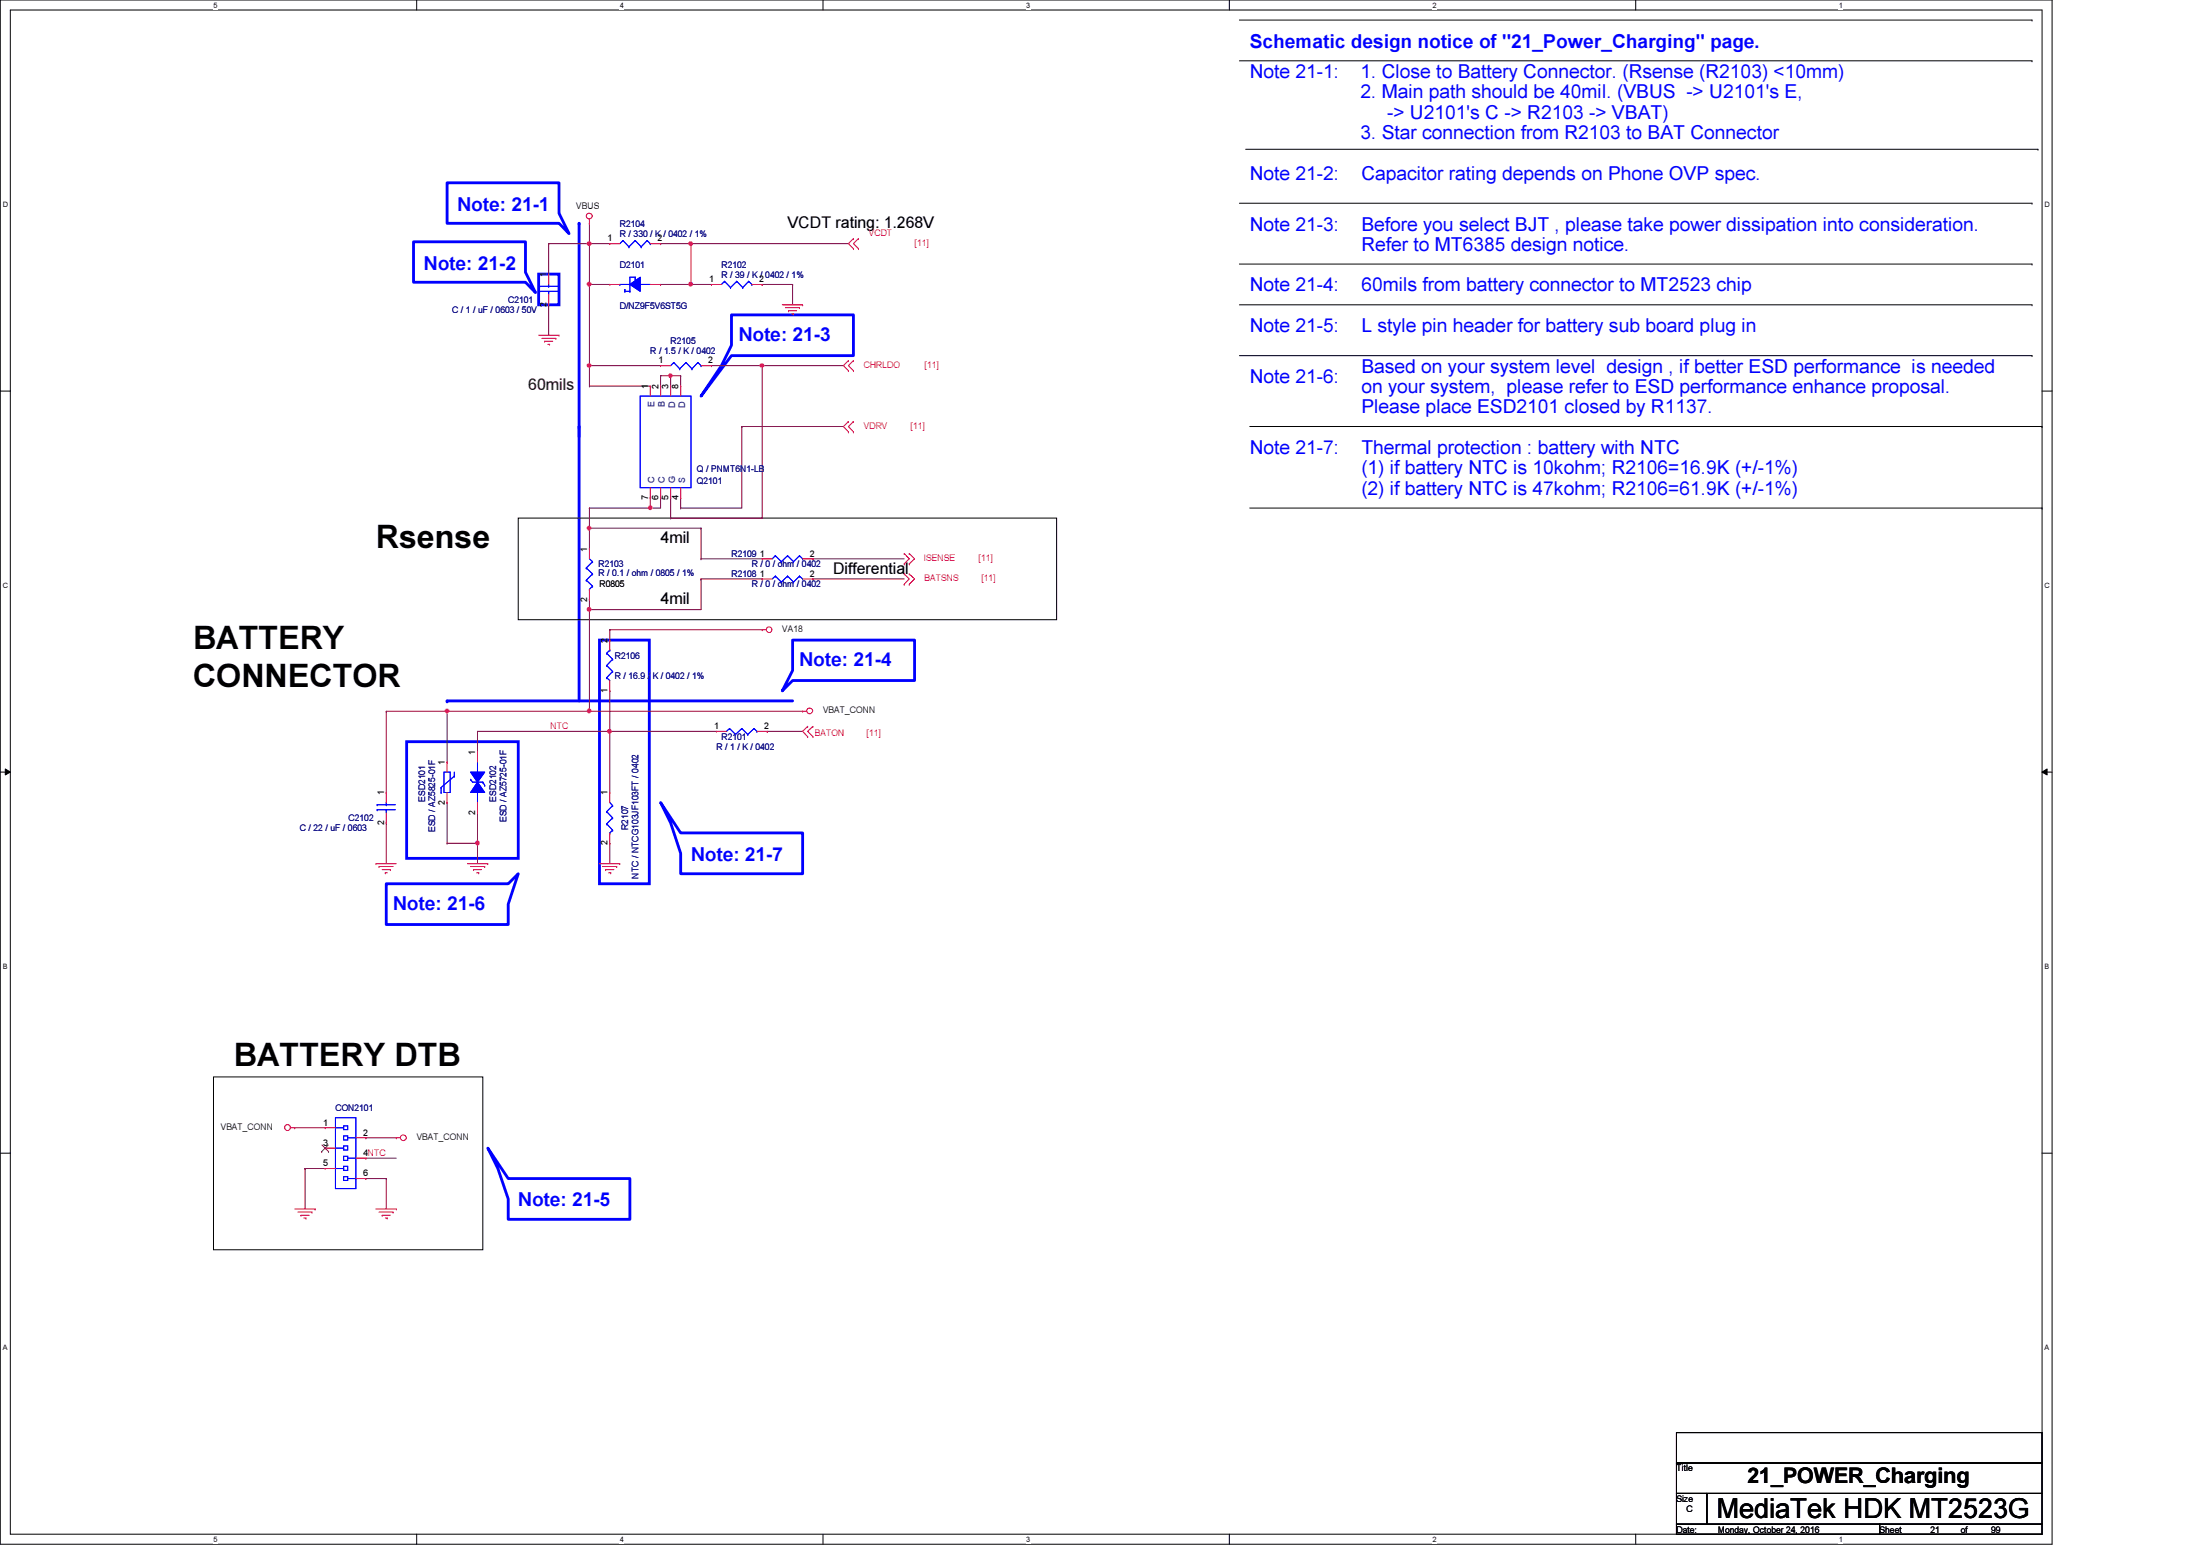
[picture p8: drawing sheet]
<svg xmlns="http://www.w3.org/2000/svg" width="297mm" height="210mm" viewBox="0 0 297 210" stroke-linecap="round" stroke-linejoin="round" font-family="sans-serif">
<path d="M0 0h277.1v208.4h-277.1zM1.4 1.4h274.3v205.7h-274.3z" fill="none" stroke="#000" stroke-width=".14"/>
<g fill="#fff">
<path d="M28.8 .1h.6v1.1h-.6z"/>
<path d="M28.8 207.2h.6v1.1h-.6z"/>
</g>
<path d="M56.3 0v1.4M56.3 207.1v1.3" fill="none" stroke="#000" stroke-width=".14"/>
<g fill="#fff">
<path d="M83.7 .1h.5v1.1h-.5z"/>
<path d="M83.7 207.2h.5v1.1h-.5z"/>
</g>
<path d="M111.1 0v1.4M111.1 207.1v1.3" fill="none" stroke="#000" stroke-width=".14"/>
<g fill="#fff">
<path d="M138.6 .1h.5v1.1h-.5z"/>
<path d="M138.6 207.2h.5v1.1h-.5z"/>
</g>
<path d="M166 0v1.4M166 207.1v1.3" fill="none" stroke="#000" stroke-width=".14"/>
<g fill="#fff">
<path d="M193.4 .1h.6v1.1h-.6z"/>
<path d="M193.4 207.2h.6v1.1h-.6z"/>
</g>
<path d="M220.8 0v1.4M220.8 207.1v1.3" fill="none" stroke="#000" stroke-width=".14"/>
<g fill="#fff">
<path d="M248.3 .1h.5v1.1h-.5z"/>
<path d="M248.3 207.2h.5v1.1h-.5z"/>
<path d="M.4 27.1h.7v1.1h-.7z"/>
<path d="M276.1 27.1h.7v1.1h-.7z"/>
<path d="M.4 78.5h.7v1.1h-.7z"/>
<path d="M276.1 78.5h.7v1.1h-.7z"/>
</g>
<path d="M0 52.8h1.4M275.7 52.8h1.4" fill="none" stroke="#000" stroke-width=".14"/>
<g fill="#fff">
<path d="M.4 129.9h.6v1.1h-.6z"/>
<path d="M276.1 129.9h.6v1.1h-.6z"/>
</g>
<path d="M0 104.2h1.4M.7 103.8l.7 .4-.7 .4zM275.7 104.2l.7-.4v.8zM275.7 104.2h1.4" fill="none" stroke="#000" stroke-width=".14"/>
<path d="M.7 103.8l.7 .4-.7 .4zM275.7 104.2l.7-.4v.8z" fill="#000"/>
<g fill="#fff">
<path d="M.4 181.4h.6v1.1h-.6z"/>
<path d="M276.1 181.4h.6v1.1h-.6z"/>
</g>
<path d="M0 155.7h1.4M275.7 155.7h1.4" fill="none" stroke="#000" stroke-width=".14"/>
<path d="M78.2 57.6v37" fill="none" stroke="#00f" stroke-width=".38"/>
<circle cx="78.2" cy="57.6" r=".19" fill="#00f"/>
<path d="M78.2 30.1v28.9" fill="none" stroke="#00f" stroke-width=".38"/>
<circle cx="78.2" cy="30.1" r=".19" fill="#00f"/>
<path d="M70 69.9h72.7v13.8h-72.7z" fill="none" stroke="#000" stroke-width=".14"/>
<path d="M72.7 37h2.8v4.1h-2.8zM60.4 94.6h46.6M54.9 100.1h15.1v15.8h-15.1z" fill="none" stroke="#00f" stroke-width=".38"/>
<circle cx="60.4" cy="94.6" r=".19" fill="#00f"/>
<path d="M55.8 32.6h15.1v4.1l1.4 2.8-1.4-1.4h-15.1zM60.4 24.7h15.1v4.1l1.3 2.7-1.3-1.4h-15.1zM98.8 42.5h16.4v5.5h-16.4l-4.1 5.5 2.7-4.1 1.4-2.8zM80.9 86.4h6.8v32.9h-6.8zM107 86.4h16.5v5.5h-16.5l-1.4 1.4 1.4-2.8zM52.2 119.3h16.4l1.4-1.4-1.4 4.1v2.8h-16.4zM89.2 108.3l2.7 4.1h16.5v5.5h-16.5v-2.7l-1.4-4.1zM65.9 155l2.7 4.1h16.4v5.5h-16.4v-2.8l-1.4-4.1z" fill="none" stroke="#00f" stroke-width=".38"/>
<g fill="none" stroke="#000" stroke-width=".14">
<path d="M167.3 8.2h107.1M167.3 2.7h107.1M274.4 8.2h.1M274.4 2.7h.1M167.3 35.6h107.1M167.3 27.4h107.1M168.2 20.2h107M274.4 35.6h.1M274.4 27.4h.1M275.2 20.2h.1M167.3 41.1h107.1M167.3 48h107.1"/>
<path d="M168.7 57.6h107M274.4 41.1h.1M274.4 48h.1M275.7 57.6h.1M168.7 68.6h107M275.7 68.6h.1M28.8 145.4h36.4v23.3h-36.4z"/>
</g>
<path d="M82.3 98.7h.1M82.3 98.7v8.3" fill="none" stroke="#800040" stroke-width=".14"/>
<circle cx="82.3" cy="98.7" r=".26" fill="#f0f"/>
<circle cx="82.3" cy="98.7" r=".26" fill="none" stroke="#f0f" stroke-width=".14"/>
<path d="M79.6 71.3h.1M79.6 71.3h15.1M64.5 98.7h.1M64.5 98.7h17.8" fill="none" stroke="#800040" stroke-width=".14"/>
<circle cx="79.5" cy="71.3" r=".26" fill="#f0f"/>
<circle cx="79.5" cy="71.3" r=".26" fill="none" stroke="#f0f" stroke-width=".14"/>
<g fill="none" stroke="#800040" stroke-width=".14">
<path d="M60.4 96h.1M60.4 96v6.9M60.4 96h48M64.5 98.7h.1M64.5 98.7v2.8M79.6 80.9h.1M79.6 96h.1M79.6 80.9v1.4M82.3 93.3h.1M82.3 85h.1M82.3 85v1.4M82.3 93.3v5.4"/>
<path d="M82.3 85h20.6"/>
</g>
<circle cx="79.5" cy="96" r=".26" fill="#f0f"/>
<circle cx="79.5" cy="96" r=".26" fill="none" stroke="#f0f" stroke-width=".14"/>
<circle cx="60.4" cy="96" r=".26" fill="#f0f"/>
<circle cx="60.4" cy="96" r=".26" fill="none" stroke="#f0f" stroke-width=".14"/>
<path d="M74.1 32.9h.1M74.1 32.9v4.1M79.6 30.1h.1M79.6 38.4h.1M79.6 30.1v2.8h-5.5M79.6 38.4v11M94.7 71.3h.1M94.7 71.3v4.1" fill="none" stroke="#800040" stroke-width=".14"/>
<circle cx="79.5" cy="49.3" r=".25" fill="#f0f"/>
<circle cx="79.5" cy="49.3" r=".25" fill="none" stroke="#f0f" stroke-width=".14"/>
<circle cx="79.5" cy="38.4" r=".26" fill="#f0f"/>
<circle cx="79.5" cy="38.4" r=".26" fill="none" stroke="#f0f" stroke-width=".14"/>
<g fill="none" stroke="#800040" stroke-width=".14">
<path d="M79.6 32.9h.1M79.6 32.9h2.7M89.2 32.9h.1M89.2 32.9h25.4M93.3 38.4h.1M93.3 32.9h.1M93.3 38.4h2.8M93.3 32.9v5.5M102.9 38.4h.1M102.9 38.4h4.1M107 38.4h.1M107 38.4v2.7"/>
<path d="M74.1 41.1h.1M74.1 41.1v4.2M79.6 49.4h.1M79.6 49.4v2.7M102.9 49.4h.1M102.9 49.4h11M79.6 71.3h.1M79.6 71.3v2.7"/>
</g>
<circle cx="93.3" cy="32.9" r=".26" fill="#f0f"/>
<circle cx="93.3" cy="32.9" r=".26" fill="none" stroke="#f0f" stroke-width=".14"/>
<path d="M79.6 49.4h.1M79.6 49.4h9.6M94.7 78.1h.1M94.7 78.1v4.2h-15.1M79.6 82.3h.1M79.6 82.3v13.7M82.3 98.7h.1M82.3 98.7h14.4M103.6 98.7h.1M103.6 98.7h4.8" fill="none" stroke="#800040" stroke-width=".14"/>
<circle cx="79.5" cy="82.3" r=".26" fill="#f0f"/>
<circle cx="79.5" cy="82.3" r=".26" fill="none" stroke="#f0f" stroke-width=".14"/>
<path d="M102.9 49.4h.1M102.9 49.4v20.5M60.4 108.3h.1M60.4 113.8h.1M60.4 108.3v5.5M60.4 113.8h4.1M64.5 113.8h.1M64.5 113.8v2.8" fill="none" stroke="#800040" stroke-width=".14"/>
<circle cx="102.9" cy="49.3" r=".25" fill="#f0f"/>
<circle cx="102.9" cy="49.3" r=".25" fill="none" stroke="#f0f" stroke-width=".14"/>
<path d="M96.1 49.4h.1M96.1 49.4h6.8M100.2 57.6h.1M100.2 57.6h13.7M100.2 57.6v11M94.7 78.1h.1M94.7 78.1h8.2M109.8 78.1h.1M109.8 78.1h12.3M64.5 109.7h.1M64.5 109.7v4.1" fill="none" stroke="#800040" stroke-width=".14"/>
<circle cx="64.5" cy="113.8" r=".26" fill="#f0f"/>
<circle cx="64.5" cy="113.8" r=".26" fill="none" stroke="#f0f" stroke-width=".14"/>
<g fill="none" stroke="#800040" stroke-width=".14">
<path d="M79.6 52.1h.1M79.6 52.1h8.2M89.2 50.7h.1M89.2 50.7h1.3M89.2 50.7v1.4M90.5 50.7h.1M90.5 50.7v1.4M91.9 50.7h.1M91.9 50.7v1.4M79.6 68.6h.1M79.6 68.6v2.7M90.5 69.9h.1"/>
<path d="M90.5 69.9h12.4M49.4 159.1h.1M49.4 156.3h.1M49.4 159.1h2.8M49.4 156.3h4.1M52.2 159.1h.1M52.2 159.1v4.1"/>
</g>
<path d="M90.4 50.5h.1l.2 .1v.3l-.2 .1-.1-.1z" fill-rule="evenodd" fill="#f0f"/>
<path d="M90.4 50.5h.1l.2 .1v.3l-.2 .1-.1-.1z" fill="none" stroke="#f0f" stroke-width=".14"/>
<path d="M90.5 50.7h.1M90.5 50.7h1.4M87.8 67.2h.1M87.8 68.6h.1M87.8 67.2v1.4M89.2 67.2h.1M89.2 67.2v1.4h-1.4" fill="none" stroke="#800040" stroke-width=".14"/>
<circle cx="87.8" cy="68.5" r=".26" fill="#f0f"/>
<circle cx="87.8" cy="68.5" r=".26" fill="none" stroke="#f0f" stroke-width=".14"/>
<g fill="none" stroke="#800040" stroke-width=".14">
<path d="M79.6 38.4h.1M79.6 32.9h.1M79.6 38.4h2.7M79.6 32.9v5.5M79.6 68.6h.1M79.6 68.6h8.2M90.5 67.2h.1M90.5 67.2v2.7M91.9 68.6h.1M91.9 67.2h.1M91.9 68.6h8.3M91.9 67.2v1.4"/>
<path d="M94.7 75.4h.1M94.7 75.4h8.2M109.8 75.4h.1M109.8 75.4h12.3M52.2 96h.1M52.2 96v11M52.2 96h8.2M60.4 96h.1M52.2 111.1h.1M52.2 111.1v5.5M82.3 113.8h.1M82.3 113.8v2.8"/>
<path d="M39.8 152.2h.1M39.8 152.2h4.1M41.2 157.7h.1M41.2 157.7h2.7M41.2 157.7v5.5M49.4 153.6h.1M49.4 153.6h4.1"/>
</g>
<circle cx="79.5" cy="32.9" r=".26" fill="#f0f"/>
<circle cx="79.5" cy="32.9" r=".26" fill="none" stroke="#f0f" stroke-width=".14"/>
<path d="M89.2 38.4h4.1M93.3 38.4h.1" fill="none" stroke="#800040" stroke-width=".14"/>
<circle cx="93.3" cy="38.4" r=".26" fill="#f0f"/>
<circle cx="93.3" cy="38.4" r=".26" fill="none" stroke="#f0f" stroke-width=".14"/>
<g fill="none" stroke="#f00" stroke-width=".14">
<path d="M79.6 30.1h.1M79.6 29.6v.5M115.2 32.2h.1M115.2 33.6h.1M115.2 32.2l-.6 .7 .6 .7M115.9 33.6h.1M115.9 32.2h.1M115.9 32.2l-.7 .7 .7 .7M72.7 45.3h2.8M73.1 45.7h2M73.5 46.1h.1M73.5 46.1h1.1"/>
<path d="M74 46.5h.2M74.2 46.5h.1M75.1 45.7h.1M75.5 45.3h.1M89.2 49.4h.1M89.2 49.4h1.3M94.7 49.4h1.4M96.1 49.4h.1M105.6 41.1h2.8M106 41.5h1.9M106.5 42h.1M106.5 42h1.1"/>
<path d="M106.9 42.4h.2M107.1 42.4h.1M107.9 41.5h.1M108.4 41.1h.1M114.6 56.9h.1M114.6 58.3h.1M114.6 48.7h.1M114.6 50h.1M114.6 56.9l-.7 .7 .7 .7M114.6 48.7l-.7 .7 .7 .6M115.2 58.3h.1M115.2 56.9h.1"/>
<path d="M115.2 50h.1M115.2 48.7h.1M115.2 56.9l-.6 .7 .6 .7M115.2 48.7l-.6 .7 .6 .6M102.9 78.1h.1M102.9 78.1h1.4M108.4 78.1h1.4M109.8 78.1h.1M122.1 76.1h.1M122.1 74.7h.1M122.1 78.9h.1M122.1 77.5h.1"/>
<path d="M122.1 74.7l.7 .7-.7 .7M122.1 77.5l.7 .6-.7 .8M122.8 76.1h.1M122.8 74.7h.1M122.8 78.9h.1M122.8 77.5h.1M122.8 74.7l.7 .7-.7 .7M122.8 77.5l.7 .6-.7 .8M102.9 85h.1M102.9 85h.6M108.4 96h.1M108.4 96h.5"/>
<path d="M109 98h.1M109 99.4h.1M109 98l-.6 .7 .6 .7M109.8 99.4h.1M109.8 98h.1M109.8 98l-.8 .7 .8 .7M50.8 116.6h.1M50.8 116.6h2.7M51.2 117h.1M51.2 117h1.9M51.6 117.4h1.1M52 117.8h.1"/>
<path d="M52 117.8h.3M52.7 117.4h.1M60.4 102.9h.1M60.4 108.3h.1M60.4 102.9v1.3M60.4 107v1.3M63.1 116.6h2.8M63.5 117h1.9M63.9 117.4h.1M63.9 117.4h1.1M64.3 117.8h.3M64.6 117.8h.1"/>
<path d="M65.4 117h.1M65.9 116.6h.1M80.9 116.6h2.8M81.4 117h1.9M81.8 117.4h.1M81.8 117.4h1.1M82.2 117.8h.3M82.5 117.8h.1M83.3 117h.1M83.7 116.6h.1M39.2 152.2h.6M39.8 152.2h.1"/>
<path d="M53.5 153.6h.1M53.5 153.6h.6M39.8 163.2h2.7M40.2 163.6h1.9M40.6 164h.1M40.6 164h1.1M41 164.4h.3M41.3 164.4h.1M42.1 163.6h.1M42.5 163.2h.1M50.8 163.2h2.7M51.2 163.6h1.9"/>
<path d="M51.6 164h.1M51.6 164h1.1M52 164.4h.3M52.3 164.4h.1M53.1 163.6h.1M53.5 163.2h.1"/>
<circle cx="79.6" cy="29.2" r=".39"/>
<circle cx="103.8" cy="85" r=".38"/>
<circle cx="109.3" cy="96" r=".39"/>
<circle cx="38.8" cy="152.2" r=".39"/>
<circle cx="54.5" cy="153.6" r=".39"/>
</g>
<path d="M226.4 193.4h49.3v4.1h-49.3zM226.4 197.5h49.3v4.1h-49.3zM226.4 205.7h27.4v1.4h-27.4zM226.4 201.6h4.1v4.1h-4.1zM230.5 201.6h45.2v4.1h-45.2zM253.8 205.7h21.9v1.4h-21.9z" fill="none" stroke="#000" stroke-width=".14"/>
<g fill="none" stroke="#00f" stroke-width=".14">
<path d="M83.7 38.4h.1M83.7 38.4h1.3M84.4 39.3h.1M84.4 39.3h.6M85 39.3h.1M85.8 37.4h.1M85.8 37.4h-.8v1.9M86.4 38.4h.1M86.4 38.4h1.4M91 48.9h.1M91 48.9l-.5 .5M91 48.9l.8 .9"/>
<path d="M91.8 49.8h.1M92.6 48.9h.1M92.6 48.9l-.8 .9M92.6 48.9l.8 .9M93.4 49.8h.1M94.2 48.9h.1M94.2 48.9l-.8 .9M94.2 48.9l.5 .5M94.7 49.4h.1M104.7 77.8h.1M104.7 77.8l-.4 .3M104.7 77.8l.8 .8"/>
<path d="M105.5 78.6h.1M106.3 77.8h.1M106.3 77.8l-.8 .8M106.3 77.8l.8 .8M107.1 78.6h.1M107.9 77.8h.1M107.9 77.8l-.8 .8M107.9 77.8l.5 .3M108.4 78.1h.1M59.6 106.3h.1M59.6 107h.1M59.6 106.3v.7"/>
<path d="M59.9 104.2h.9v2.8h-.9zM61.3 104.8h.1M61.3 104.2v.6M61.3 104.8l-1.7 1.5"/>
</g>
<path d="M85 38.4l1.4-1v1.9z" fill-rule="evenodd" fill="#00f"/>
<g fill="none" stroke="#00f" stroke-width=".14">
<path d="M83.7 38.4h.1M83.7 38.4h1.3M84.4 39.1h.1M84.4 39.3h.1M84.4 39.1v.2M84.4 39.3h.6M85 38.4l1.4-1v1.9zM85 39.3h.1M85.8 37.7h.1M85.8 37.4h.1M85.8 37.4v.3M85.8 37.4h-.8v1.9"/>
<path d="M86.4 38.4h.1M86.4 38.4h1.4"/>
</g>
<path d="M85 38.4l1.4-1v1.9z" fill-rule="evenodd" fill="#00f"/>
<g fill="none" stroke="#00f" stroke-width=".14">
<path d="M84.4 39.1h.1M84.4 39.1v.2M85 38.4l1.4-1v1.9zM85.8 37.7h.1M85.8 37.4v.3M104.7 75h.1M104.7 75l-.4 .4M104.7 75l.8 .8M105.5 75.8h.1M106.3 75h.1M106.3 75l-.8 .8M106.3 75l.8 .8"/>
<path d="M107.1 75.8h.1M107.9 75h.1M107.9 75l-.8 .8M107.9 75l.5 .4M108.4 75.4h.1M63.8 105.6h1.4M64.5 104.2h.1M64.5 108.3h.1M64.5 102.9v1.3M64.5 107v1.3M65.2 105.6h.1"/>
</g>
<path d="M82.3 38.4h.1M82.3 38.4h1.4M87.8 38.4h1.4M89.2 38.4h.1M102.9 75.4h.1M102.9 75.4h1.4M108.4 75.4h1.4M109.8 75.4h.1" fill="none" stroke="#f00" stroke-width=".14"/>
<path d="M63.5 104.2h1.9l-.9 1.4z" fill-rule="evenodd" fill="#00f"/>
<path d="M63.5 104.2h1.9l-.9 1.4zM63.5 105.2h.1M63.5 105.2l.3 .4M65.2 105.6l.2 .4M65.4 106h.1" fill="none" stroke="#00f" stroke-width=".14"/>
<path d="M64.5 105.6l.9 1.4h-1.9z" fill-rule="evenodd" fill="#00f"/>
<path d="M63.8 105.6h1.4M64.5 105.6l.9 1.4h-1.9zM64.5 104.2h.1M64.5 108.3h.1M64.5 102.9v1.3M64.5 107v1.3M65.2 105.6h.1" fill="none" stroke="#00f" stroke-width=".14"/>
<path d="M63.5 104.2h1.9l-.9 1.4z" fill-rule="evenodd" fill="#00f"/>
<path d="M63.5 104.2h1.9l-.9 1.4zM63.5 105.2h.1M63.5 105.2l.3 .4M65.2 105.6l.2 .4M65.4 106h.1" fill="none" stroke="#00f" stroke-width=".14"/>
<path d="M64.5 105.6l.9 1.4h-1.9z" fill-rule="evenodd" fill="#00f"/>
<g fill="none" stroke="#00f" stroke-width=".14">
<path d="M72.9 39.3h.1M72.9 38.7h.1M72.9 39.3h2.4M72.9 38.7h2.4M74.1 38.7h.1M74.1 39.3h.1M74.1 38.4v.3M74.1 39.3v.5M84.1 32.5h.1M84.1 32.5l-.4 .4M84.1 32.5l.8 .8M84.9 33.3h.1"/>
<path d="M85.8 32.5h.1M85.8 32.5l-.9 .8M85.8 32.5l.8 .8M86.6 33.3h.1M87.4 32.5h.1M87.4 32.5l-.8 .8M87.4 32.5l.4 .4M87.8 32.9h.1M97.8 38h.1M97.8 38l-.4 .4M97.8 38l.8 .8M98.6 38.8h.1"/>
<path d="M99.5 38h.1M99.5 38l-.9 .8M99.5 38l.8 .8M100.3 38.8h.1M101.1 38h.1M101.1 38l-.8 .8M101.1 38l.4 .4M101.5 38.4h.1M86.4 53.5h6.9v12.3h-6.9zM79.2 76.7h.1M79.2 78.3h.1M79.2 76.7l.8 .8"/>
<path d="M79.2 78.3l.8 .8M79.6 79.5h.1M79.6 75.4l.4 .4M80 75.8h.1M80 77.5h.1M80 79.1h.1M80 75.8l-.8 .9M80 77.5l-.8 .8M80 79.1l-.4 .4M81.9 91.5h.1M81.9 89.8h.1M81.9 88.2h.1"/>
<path d="M81.9 91.5l.4 .4M81.9 89.8l.8 .8M81.9 88.2l.8 .8M82.3 87.8h.1M82.3 87.8l-.4 .4M82.7 90.6h.1M82.7 89h.1M82.7 90.6l-.8 .9M82.7 89l-.8 .8M98.5 98.3h.1M98.5 98.3l-.4 .4M98.5 98.3l.8 .8"/>
<path d="M99.3 99.1h.1M100.2 98.3h.1M100.2 98.3l-.9 .8M100.2 98.3l.8 .8M101 99.1h.1M101.8 98.3h.1M101.8 98.3l-.8 .8M101.8 98.3l.4 .4M102.2 98.7h.1M50.9 109.3h.1M50.9 108.6h.1M50.9 109.3h2.5"/>
<path d="M50.9 108.6h2.5M52.2 108.6h.1M52.2 109.3h.1M52.2 108.3v.3M52.2 109.3v.4M64.5 105.6l.9 1.4h-1.9zM81.9 109.6h.1M81.9 111.2h.1M81.9 109.6l.8 .8M81.9 111.2l.8 .9M82.3 112.4h.1M82.3 108.3l.4 .5"/>
<path d="M82.7 108.8h.1M82.7 110.4h.1M82.7 112.1h.1M82.7 108.8l-.8 .8M82.7 110.4l-.8 .8M82.7 112.1l-.4 .3M45.3 150.9h2.7v9.5h-2.7zM45.3 157.7h1.1M45.3 155h1.1M45.3 152.2h1.1M46.4 158.8h.5v.5h-.5zM46.4 156.1h.5v.5h-.5z"/>
<path d="M46.4 157.4h.5v.6h-.5zM46.4 154.7h.5v.5h-.5zM46.4 153.3h.5v.6h-.5zM46.4 152h.5v.5h-.5zM46.4 157.7h.1M46.4 155h.1M46.4 152.2h.1M46.9 156.3h1.1M46.9 159.1h1.1M46.9 153.6h1.1M48 156.3h.1M48 159.1h.1"/>
<path d="M48 153.6h.1"/>
</g>
<g fill="none" stroke="#f00" stroke-width=".14">
<path d="M74.1 37h.1M74.1 37v1.4M74.1 39.8v1.3M82.3 32.9h.1M82.3 32.9h1.4M87.8 32.9h1.4M89.2 32.9h.1M96.1 38.4h.1M96.1 38.4h1.3M101.5 38.4h1.4M102.9 38.4h.1M74.1 41.1h.1"/>
<path d="M87.8 52.1h.1M87.8 52.1v1.4M89.2 52.1h.1M89.2 52.1v1.4M90.5 52.1h.1M90.5 52.1v1.4M91.9 52.1h.1M91.9 52.1v1.4M79.6 74h.1M79.6 74v1.4M79.6 79.5v1.4M87.8 67.2h.1"/>
<path d="M87.8 65.8v1.4M89.2 67.2h.1M89.2 65.8v1.4M90.5 67.2h.1M90.5 65.8v1.4M91.9 67.2h.1M91.9 65.8v1.4M79.6 80.9h.1M82.3 93.3h.1M82.3 86.4h.1M82.3 86.4v1.4M82.3 91.9v1.4"/>
<path d="M96.7 98.7h.1M96.7 98.7h1.4M102.2 98.7h1.4M103.6 98.7h.1M52.2 111.1h.1M52.2 107h.1M52.2 107v1.3M52.2 109.7v1.4M64.5 101.5h.1M64.5 109.7h.1M64.5 101.5v1.4M64.5 108.3v1.4"/>
<path d="M82.3 107h.1M82.3 113.8h.1M82.3 107v1.3M82.3 112.4v1.4M43.9 157.7h.1M43.9 155h.1M43.9 152.2h.1M43.9 157.7h1.4M43.9 155h1.4M43.9 152.2h1.4M48 156.3h1.4M48 159.1h1.4"/>
<path d="M48 153.6h1.4M49.4 156.3h.1M49.4 159.1h.1M49.4 153.6h.1"/>
</g>
<path d="M43.4 155.4h.1M43.5 154.6l.9 .8M44.3 154.6l-.9 .8M44.4 155.4h.1" fill="none" stroke="#804000" stroke-width=".14"/>
<circle cx="82.3" cy="98.7" r=".26" fill="#f0f"/>
<circle cx="82.3" cy="98.7" r=".26" fill="none" stroke="#f0f" stroke-width=".14"/>
<circle cx="79.5" cy="71.3" r=".26" fill="#f0f"/>
<circle cx="79.5" cy="71.3" r=".26" fill="none" stroke="#f0f" stroke-width=".14"/>
<circle cx="79.5" cy="96" r=".26" fill="#f0f"/>
<circle cx="79.5" cy="96" r=".26" fill="none" stroke="#f0f" stroke-width=".14"/>
<circle cx="60.4" cy="96" r=".26" fill="#f0f"/>
<circle cx="60.4" cy="96" r=".26" fill="none" stroke="#f0f" stroke-width=".14"/>
<circle cx="79.5" cy="49.3" r=".25" fill="#f0f"/>
<circle cx="79.5" cy="49.3" r=".25" fill="none" stroke="#f0f" stroke-width=".14"/>
<circle cx="79.5" cy="38.4" r=".26" fill="#f0f"/>
<circle cx="79.5" cy="38.4" r=".26" fill="none" stroke="#f0f" stroke-width=".14"/>
<circle cx="93.3" cy="32.9" r=".26" fill="#f0f"/>
<circle cx="93.3" cy="32.9" r=".26" fill="none" stroke="#f0f" stroke-width=".14"/>
<circle cx="79.5" cy="82.3" r=".26" fill="#f0f"/>
<circle cx="79.5" cy="82.3" r=".26" fill="none" stroke="#f0f" stroke-width=".14"/>
<circle cx="102.9" cy="49.3" r=".25" fill="#f0f"/>
<circle cx="102.9" cy="49.3" r=".25" fill="none" stroke="#f0f" stroke-width=".14"/>
<circle cx="64.5" cy="113.8" r=".26" fill="#f0f"/>
<circle cx="64.5" cy="113.8" r=".26" fill="none" stroke="#f0f" stroke-width=".14"/>
<path d="M90.4 50.5h.1l.2 .1v.3l-.2 .1-.1-.1z" fill-rule="evenodd" fill="#f0f"/>
<path d="M90.4 50.5h.1l.2 .1v.3l-.2 .1-.1-.1z" fill="none" stroke="#f0f" stroke-width=".14"/>
<circle cx="87.8" cy="68.5" r=".26" fill="#f0f"/>
<circle cx="87.8" cy="68.5" r=".26" fill="none" stroke="#f0f" stroke-width=".14"/>
<circle cx="79.5" cy="32.9" r=".26" fill="#f0f"/>
<circle cx="79.5" cy="32.9" r=".26" fill="none" stroke="#f0f" stroke-width=".14"/>
<circle cx="93.3" cy="38.4" r=".26" fill="#f0f"/>
<circle cx="93.3" cy="38.4" r=".26" fill="none" stroke="#f0f" stroke-width=".14"/>
<g font-size="4.4">
<text x="50.8" y="74">Rsense</text>
<text x="26.1" y="87.7">BATTERY</text>
<text x="26.1" y="92.8">CONNECTOR</text>
<text x="31.6" y="143.9">BATTERY DTB</text>
</g>
<text font-size="3.7" x="231.8" y="204.9">MediaTek HDK MT2523G</text>
<text font-size="2.9" x="235.9" y="200.2">21_POWER_Charging</text>
<g font-size="2.6" fill="#00f">
<text x="168.7" y="10.5">Note 21-1:</text>
<text x="168.7" y="6.5">Schematic design notice of &quot;21_Power_Charging&quot; page.</text>
<text x="183.7" y="10.5">1. Close to Battery Connector. (Rsense (R2103) &lt;10mm)</text>
<text x="183.7" y="13.3">2. Main path should be 40mil. (VBUS -&gt; U2101's E,</text>
<text x="187.3" y="16">-&gt; U2101's C -&gt; R2103 -&gt; VBAT)</text>
<text x="183.7" y="18.8">3. Star connection from R2103 to BAT Connector</text>
<text x="61.8" y="28.4">Note: 21-1</text>
<text x="168.7" y="24.3">Note 21-2:</text>
<text x="183.8" y="24.3">Capacitor rating depends on Phone OVP spec.</text>
<text x="168.7" y="31.1">Note 21-3:</text>
<text x="183.8" y="33.9">Refer to MT6385 design notice.</text>
<text x="183.8" y="31.1">Before you select BJT , please take power dissipation into consideration.</text>
<text x="57.2" y="36.4">Note: 21-2</text>
<text x="168.7" y="39.3">Note 21-4:</text>
<text x="183.8" y="39.3">60mils from battery connector to MT2523 chip</text>
<text x="99.7" y="46">Note: 21-3</text>
<text x="168.7" y="44.8">Note 21-5:</text>
<text x="183.8" y="44.8">L style pin header for battery sub board plug in</text>
<text x="168.7" y="51.7">Note 21-6:</text>
<text x="183.8" y="50.3">Based on your system level design , if better ESD performance is needed</text>
<text x="183.8" y="53">on your system, please refer to ESD performance enhance proposal.</text>
<text x="183.8" y="55.8">Please place ESD2101 closed by R1137.</text>
<text x="168.7" y="61.3">Note 21-7:</text>
<text x="183.8" y="61.3">Thermal protection : battery with NTC</text>
<text x="183.8" y="64.1">(1) if battery NTC is 10kohm; R2106=16.9K (+/-1%)</text>
<text x="183.8" y="66.8">(2) if battery NTC is 47kohm; R2106=61.9K (+/-1%)</text>
<text x="107.9" y="89.9">Note: 21-4</text>
<text x="93.3" y="116.2">Note: 21-7</text>
<text x="53.1" y="122.8">Note: 21-6</text>
<text x="70" y="162.9">Note: 21-5</text>
</g>
<g font-size="2.2">
<text x="106.3" y="30.8">VCDT rating: 1.268V</text>
<text x="89.2" y="73.3">4mil</text>
<text x="112.5" y="77.4">Differential</text>
<text x="89.2" y="81.5">4mil</text>
</g>
<text font-size="2.2" fill="#400000" x="71.3" y="52.7">60mils</text>
<g font-size="1.2">
<text x="77.8" y="28.3">VBUS</text>
<text x="82" y="32.6">1</text>
<text x="88.8" y="32.6">2</text>
<text x="73.8" y="41.4" transform="rotate(-90 73.8 41.4)">2</text>
<text x="73.8" y="37.4" transform="rotate(-90 73.8 37.4)">1</text>
<text x="95.8" y="38.1">1</text>
<text x="102.5" y="38.1">2</text>
<text x="87.5" y="52.5" transform="rotate(-90 87.5 52.5)">1</text>
<text x="88.9" y="52.5" transform="rotate(-90 88.9 52.5)">2</text>
<text x="88.9" y="49.1">1</text>
<text x="90.3" y="52.5" transform="rotate(-90 90.3 52.5)">3</text>
<text x="91.6" y="52.5" transform="rotate(-90 91.6 52.5)">8</text>
<text x="95.6" y="49.1">2</text>
<text x="87.5" y="67.5" transform="rotate(-90 87.5 67.5)">7</text>
<text x="88.9" y="67.5" transform="rotate(-90 88.9 67.5)">6</text>
<text x="90.3" y="67.5" transform="rotate(-90 90.3 67.5)">5</text>
<text x="91.6" y="67.5" transform="rotate(-90 91.6 67.5)">4</text>
<text x="79.3" y="74.5" transform="rotate(-90 79.3 74.5)">1</text>
<text x="102.6" y="77.9">1</text>
<text x="102.6" y="75.1">1</text>
<text x="109.3" y="77.9">2</text>
<text x="109.3" y="75.1">2</text>
<text x="79.3" y="81.2" transform="rotate(-90 79.3 81.2)">2</text>
<text x="80.9" y="79.3">R0805</text>
<text x="82" y="86.8" transform="rotate(-90 82 86.8)">2</text>
<text x="105.6" y="85.3">VA18</text>
<text x="82" y="93.5" transform="rotate(-90 82 93.5)">1</text>
<text x="64.2" y="101.9" transform="rotate(-90 64.2 101.9)">1</text>
<text x="96.4" y="98.4">1</text>
<text x="103.2" y="98.4">2</text>
<text x="111.1" y="96.3">VBAT_CONN</text>
<text x="51.9" y="107.4" transform="rotate(-90 51.9 107.4)">1</text>
<text x="60.1" y="103.3" transform="rotate(-90 60.1 103.3)">1</text>
<text x="82" y="107.4" transform="rotate(-90 82 107.4)">1</text>
<text x="51.9" y="111.4" transform="rotate(-90 51.9 111.4)">2</text>
<text x="60.1" y="108.6" transform="rotate(-90 60.1 108.6)">2</text>
<text x="64.2" y="110" transform="rotate(-90 64.2 110)">2</text>
<text x="82" y="114.1" transform="rotate(-90 82 114.1)">2</text>
<text x="29.8" y="152.6">VBAT_CONN</text>
<text x="43.6" y="154.7">3</text>
<text x="43.6" y="151.9">1</text>
<text x="49" y="153.3">2</text>
<text x="56.3" y="153.9">VBAT_CONN</text>
<text x="43.6" y="157.4">5</text>
<text x="49" y="156">4NTC</text>
<text x="49" y="158.8">6</text>
<text x="226.4" y="198.6">Title</text>
<text x="226.4" y="202.7">Size</text>
<text x="226.4" y="206.9">Date:</text>
<text x="227.7" y="204.1">C</text>
<text x="231.9" y="206.9">Monday, October 24, 2016</text>
<text x="253.8" y="206.9">Sheet</text>
<text x="260.6" y="206.9">21</text>
<text x="264.7" y="206.9">of</text>
<text x="268.9" y="206.9">99</text>
</g>
<g font-size="1.2" fill="#000080">
<text x="83.7" y="30.6">R2104</text>
<text x="83.7" y="32">R / 330 / K / 0402 / 1%</text>
<text x="68.6" y="40.9">C2101</text>
<text x="83.7" y="36.1">D2101</text>
<text x="83.7" y="41.7">D/NZ9F5V6ST5G</text>
<text x="97.4" y="36.1">R2102</text>
<text x="97.4" y="37.5">R / 39 / K / 0402 / 1%</text>
<text x="61" y="42.3">C / 1 / uF / 0603 / 50V</text>
<text x="87.8" y="47.8">R / 1.5 / K / 0402</text>
<text x="90.5" y="46.4">R2105</text>
<text x="94.1" y="65.3">Q2101</text>
<text x="94.1" y="63.7">Q / PNMT6N1-LB</text>
<text x="80.8" y="76.6">R2103</text>
<text x="80.8" y="77.8">R / 0.1 / ohm / 0805 / 1%</text>
<text x="98.8" y="77.9">R2108</text>
<text x="98.8" y="75.2">R2109</text>
<text x="101.5" y="76.6">R / 0 / ohm / 0402</text>
<text x="101.5" y="79.3">R / 0 / ohm / 0402</text>
<text x="83" y="88.9">R2106</text>
<text x="83" y="91.7">R / 16.9 / K / 0402 / 1%</text>
<text x="96.7" y="101.3">R / 1 / K / 0402</text>
<text x="97.4" y="99.9">R2101</text>
<text x="40.5" y="112.2">C / 22 / uF / 0603</text>
<text x="47.1" y="110.9">C2102</text>
<text x="57.4" y="108.2" transform="rotate(-90 57.4 108.2)">ESD2101</text>
<text x="58.8" y="112.3" transform="rotate(-90 58.8 112.3)">ESD / AZ5825-01F</text>
<text x="67" y="108.2" transform="rotate(-90 67 108.2)">ESD2102</text>
<text x="68.4" y="111" transform="rotate(-90 68.4 111)">ESD / AZ5725-01F</text>
<text x="84.8" y="112.1" transform="rotate(-90 84.8 112.1)">R2107</text>
<text x="86.2" y="118.6" transform="rotate(-90 86.2 118.6)">NTC / NTCG103JF103FT / 0402</text>
<text x="45.3" y="149.9">CON2101</text>
</g>
<g font-size="1.2" fill="#f00">
<text x="117.3" y="31.8">VCDT</text>
<text x="123.5" y="33.2">[11]</text>
<text x="116.6" y="49.7">CHRLDO</text>
<text x="124.8" y="49.7">[11]</text>
<text x="116.6" y="57.9">VDRV</text>
<text x="122.9" y="57.9">[11]</text>
<text x="124.7" y="75.7">ISENSE</text>
<text x="132.1" y="75.7">[11]</text>
<text x="124.8" y="78.5">BATSNS</text>
<text x="132.5" y="78.5">[11]</text>
<text x="74.3" y="98.5">NTC</text>
<text x="110" y="99.3">BATON</text>
<text x="117" y="99.3">[11]</text>
</g>
<g font-size="1.2" fill="#004080">
<text x="88.4" y="55" transform="rotate(-90 88.4 55)">E</text>
<text x="89.8" y="55" transform="rotate(-90 89.8 55)">B</text>
<text x="91.1" y="55" transform="rotate(-90 91.1 55)">D</text>
<text x="92.5" y="55" transform="rotate(-90 92.5 55)">D</text>
<text x="88.4" y="65.2" transform="rotate(-90 88.4 65.2)">C</text>
<text x="89.8" y="65.2" transform="rotate(-90 89.8 65.2)">C</text>
<text x="91.1" y="65.2" transform="rotate(-90 91.1 65.2)">G</text>
<text x="92.5" y="65.2" transform="rotate(-90 92.5 65.2)">S</text>
</g>
<g font-size="1">
<text x="28.8" y="1">5</text>
<text x="83.7" y="1">4</text>
<text x="138.6" y="1">3</text>
<text x="193.4" y="1">2</text>
<text x="248.3" y="1">1</text>
<text x=".4" y="27.9">D</text>
<text x="276.1" y="27.9">D</text>
<text x=".4" y="79.4">C</text>
<text x="276.1" y="79.4">C</text>
<text x=".4" y="130.8">B</text>
<text x="276.1" y="130.8">B</text>
<text x=".4" y="182.2">A</text>
<text x="276.1" y="182.2">A</text>
<text x="28.8" y="208.1">5</text>
<text x="83.7" y="208.1">4</text>
<text x="138.6" y="208.1">3</text>
<text x="193.4" y="208.1">2</text>
<text x="248.3" y="208.1">1</text>
</g>
</svg>
